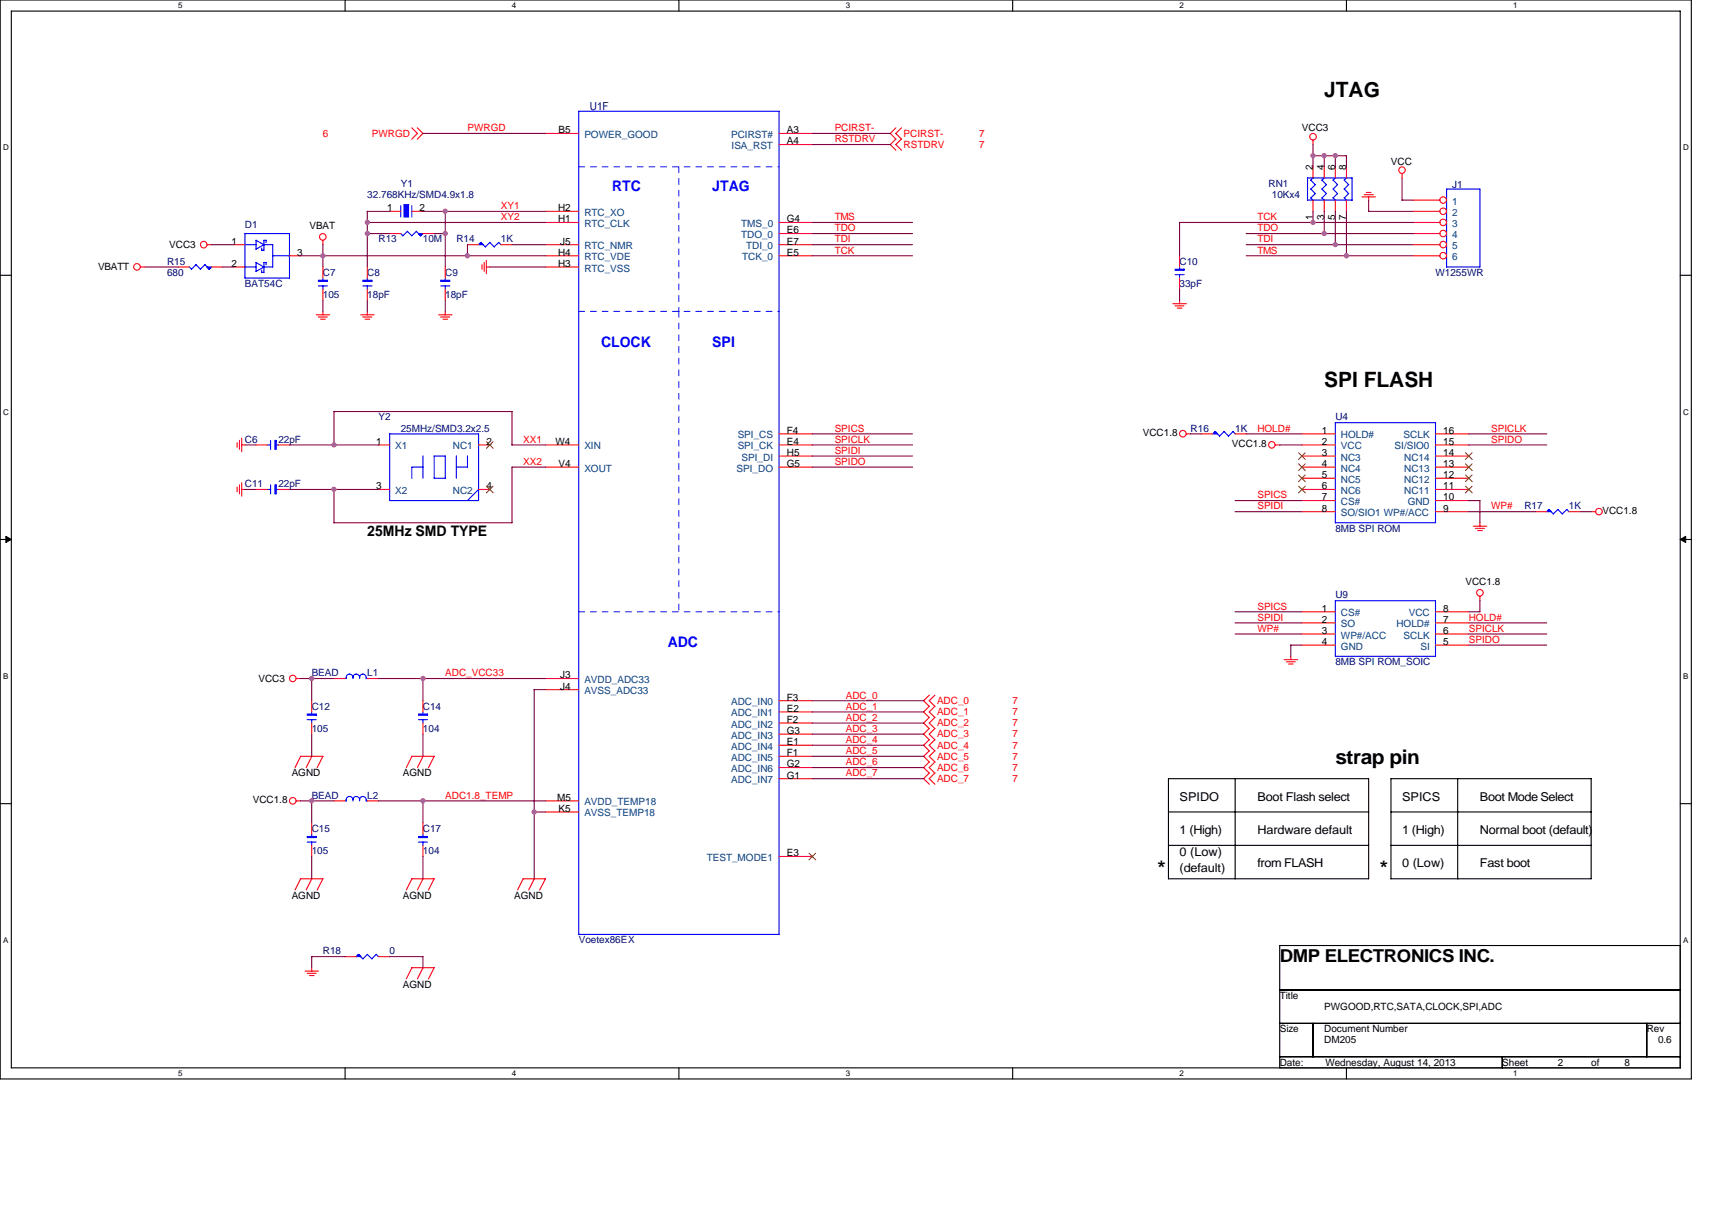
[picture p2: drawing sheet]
<svg xmlns="http://www.w3.org/2000/svg" width="297mm" height="210mm" viewBox="0 0 297 210" stroke-linecap="round" stroke-linejoin="round" font-family="sans-serif">
<path d="M0 0h293.5v187.2h-293.5zM2 1.9h289.5v183.4h-289.5z" fill="none" stroke="#000" stroke-width=".19"/>
<g fill="#fff">
<path d="M30.9 .2h.8v1.6h-.8z"/>
<path d="M30.9 185.5h.8v1.6h-.8z"/>
</g>
<path d="M59.9 0v1.9M59.9 185.3v1.9" fill="none" stroke="#000" stroke-width=".19"/>
<g fill="#fff">
<path d="M88.8 .2h.8v1.6h-.8z"/>
<path d="M88.8 185.5h.8v1.6h-.8z"/>
</g>
<path d="M117.8 0v1.9M117.8 185.3v1.9" fill="none" stroke="#000" stroke-width=".19"/>
<g fill="#fff">
<path d="M146.7 .2h.8v1.6h-.8z"/>
<path d="M146.7 185.5h.8v1.6h-.8z"/>
</g>
<path d="M175.7 0v1.9M175.7 185.3v1.9" fill="none" stroke="#000" stroke-width=".19"/>
<g fill="#fff">
<path d="M204.7 .2h.7v1.6h-.7z"/>
<path d="M204.7 185.5h.7v1.6h-.7z"/>
</g>
<path d="M233.6 0v1.9M233.6 185.3v1.9" fill="none" stroke="#000" stroke-width=".19"/>
<g fill="#fff">
<path d="M262.6 .2h.7v1.6h-.7z"/>
<path d="M262.6 185.5h.7v1.6h-.7z"/>
<path d="M.5 24.8h1v1.6h-1z"/>
<path d="M292 24.8h1v1.6h-1z"/>
<path d="M.5 70.7h1v1.5h-1z"/>
<path d="M292 70.7h1v1.5h-1z"/>
</g>
<path d="M0 47.8h2M291.5 47.8h2" fill="none" stroke="#000" stroke-width=".19"/>
<g fill="#fff">
<path d="M.5 116.5h.9v1.6h-.9z"/>
<path d="M292 116.5h.9v1.6h-.9z"/>
</g>
<path d="M0 93.6h2M291.5 93.6h2" fill="none" stroke="#000" stroke-width=".19"/>
<path d="M1 93.1l1 .5-1 .5zM291.5 93.6l1-.5v1z" fill="#000" stroke="#000" stroke-width=".17"/>
<g fill="#fff">
<path d="M.5 162.4h.9v1.5h-.9z"/>
<path d="M292 162.4h.9v1.5h-.9z"/>
</g>
<g fill="none" stroke="#000" stroke-width=".19">
<path d="M0 139.5h2M202.7 135.1h34.8v17.4h-34.8zM214.3 135.1v17.4M241.3 135.1h34.8v17.4h-34.8zM252.9 135.1v17.4M291.5 139.5h2M202.7 140.9h34.8M202.7 146.7h34.8M241.3 140.9h34.8M241.3 146.7h34.8M222 164.1h69.5v21.2h-69.5zM222 171.8h69.5"/>
<path d="M222 177.6h69.5M227.8 177.6v5.8M285.7 177.6v5.8M222 183.4h69.5M260.6 183.4v1.9"/>
</g>
<g fill="none" stroke="#f00" stroke-width=".19">
<path d="M67.6 36.7h1.9M71.4 22.2l1 1-1 1M71.5 36.7h1.9M72.4 22.2l1 1-1 1M94.6 36.7h5.8M94.6 38.6h5.8M94.6 23.2h5.8M135.2 38.6h5.7M135.2 23.2h5.7M135.2 25.1h5.7M155.4 22.2l-.9 1 .9 1M155.4 24.1l-.9 1 .9 1"/>
<path d="M156.4 22.2l-1 1 1 1M156.4 24.1l-1 1 1 1M227.8 24.3v.8M227.8 29v1.9M227.8 34.7v2M229.8 29v1.9M229.8 34.7v2M231.7 29v1.9M231.7 34.7v2M233.6 29v1.9M233.6 34.7v2M236.3 34.2h2.3"/>
<path d="M236.7 33.8h1.6M237.1 33.4h.8M237.5 34.1v.6M243.3 30.1v.8M245.2 36.7h4.6M245.2 38.6h4.6M245.2 34.7h4.6M24.4 46.3h.7M30.9 46.3h1.9M35.9 42.5h.8M36.7 46.3h1.9M40.6 42.5h1.9"/>
<path d="M40.6 46.3h1.9M50.2 44.4h2M54.9 54.6h2.3M55.2 55h1.6M55.6 55.4h.8M56 41.7v.8M56 46.3v2M56 50.2v1.9M56 54v.7M62.6 54.6h2.3M62.9 55h1.6M63.3 55.4h.9"/>
<path d="M63.7 46.3v2M63.7 50.2v1.9M63.7 54v.7M67.6 40.5h1.9M73.4 40.5h1.9M76.1 54.6h2.3M76.5 55h1.5M76.9 55.4h.8M77.3 46.3v2M77.3 50.2v1.9M77.3 54v.7M81.1 42.5h1.9"/>
<path d="M83.6 45.9v.8M84 45.5v1.6M84.4 46.3h.6M84.4 45.2v2.3M86.9 42.5h1.9M94.6 42.5h5.8M94.6 46.3h5.8M94.6 44.4h5.8M135.2 42.5h5.7M135.2 40.5h5.7M135.2 44.4h5.7M203.5 52.7h2.3"/>
<path d="M203.9 53.1h1.5M204.3 53.5h.8M204.7 44.4v1.9M204.7 48.3v1.9M204.7 52.1v.6M245.2 42.5h4.6M245.2 40.5h4.6M245.2 44.4h4.6M41.1 76.8v.8M41.5 76.4v1.6M41.9 77.2h.6M41.9 76.1v2.3"/>
<path d="M44.4 77.2h2M48.3 77.2h1.9M65.7 77.2h1.9M83 77.2h2M94.6 77.2h5.8M135.2 77.2h5.7M135.2 75.3h5.7M135.2 79.1h5.7M205.8 75.3h.8M208.5 75.3h2M214.3 75.3h1.9M221.3 77.2h.8"/>
<path d="M225.9 77.2h5.8M225.9 75.3h5.8M225.9 79.1h5.8M249.1 77.2h5.7M249.1 75.3h5.7M249.1 79.1h5.7M41.1 84.5v.8M41.5 84.1v1.6M41.9 84.9h.6M41.9 83.8v2.3M44.4 84.9h2M48.3 84.9h1.9"/>
<path d="M65.7 84.9h1.9M83 84.9h2M94.6 81.1h5.8M135.2 81.1h5.7M225.9 84.9h5.8M225.9 88.8h5.8M225.9 81.1h5.8M225.9 83h5.8M225.9 86.9h5.8M249.1 84.9h5.7M249.1 88.8h5.7M249.1 81.1h5.7"/>
<path d="M249.1 83h5.7M249.1 86.9h5.7M255.6 91.3h2.4M256 91.7h1.6M256.4 92.1h.8M256.8 90.7v.6M266.4 88.8h2M272.2 88.8h1.9M276.1 88.8h.8M51.4 117.8h.8M58 117.8h1.9M63.7 117.8h2"/>
<path d="M94.6 117.8h5.8M94.6 119.7h5.8M222.8 114.5h2.3M223.2 114.9h1.5M223.6 115.2h.8M224 113.9v.6M225.9 106.2h5.8M225.9 108.1h5.8M225.9 110h5.8M225.9 112h5.8M249.1 106.2h5.7M249.1 108.1h5.7"/>
<path d="M249.1 110h5.7M249.1 112h5.7M256.8 103.5v.8M51.4 139h.8M52.2 131.3h3.8l-1 1.9M52.2 131.2l-1 2M54.1 121.6v1.9M54.1 125.5v1.9M54.1 131.2l-1 2M58 139h1.9M63.7 139h2M71.5 131.3h3.9l-1.1 1.9"/>
<path d="M71.5 131.2l-1 2M73.4 121.6v1.9M73.4 125.5v1.9M73.4 131.2l-1 2M94.6 139h5.8M135.2 131.3h5.7M135.2 121.6h5.7M135.2 123.5h5.7M135.2 125.5h5.7M135.2 127.4h5.7M135.2 129.3h5.7M135.2 133.2h5.7"/>
<path d="M135.2 135.1h5.7M161.2 120.6l-1 1 1 1M161.2 122.6l-1 .9 1 1M161.2 124.5l-1 1 1 .9M161.2 126.4l-1 1 1 1M161.2 128.4l-1 .9 1 1-1 1 1 .9M161.2 132.2l-1 1 1 1M161.2 134.1l-1 1 1 1M162.2 120.6l-1 1 1 1M162.2 122.6l-1 .9 1 1M162.2 124.5l-1 1 1 .9M162.2 126.4l-1 1 1 1"/>
<path d="M162.2 128.4l-1 .9 1 1-1 1 1 .9M162.2 132.2l-1 1 1 1M162.2 134.1l-1 1 1 1M52.2 152.5h3.8l-1 2M52.2 152.5l-1 1.9M54.1 142.9v1.9M54.1 146.7v1.9M54.1 152.5l-1 1.9M71.5 152.5h3.9l-1.1 2M71.5 152.5l-1 1.9M73.4 142.9v1.9M73.4 146.7v1.9"/>
<path d="M73.4 152.5l-1 1.9M90.8 152.5h3.9l-1.1 2M90.8 152.5l-1 1.9M92.7 152.5l-1 1.9M94.6 140.9h5.8M135.2 148.6h5.7M52.9 168.5h2.4M53.3 168.9h1.6M53.7 169.3h.8M54.1 167.9v.7M59.9 166h1.9M65.7 166h1.9"/>
<path d="M71.5 167.9h3.9l-1.1 2M71.5 167.9l-1 2M73.4 167.9l-1 2"/>
<circle cx="227.8" cy="23.7" r=".57"/>
<circle cx="243.2" cy="29.5" r=".57"/>
<circle cx="250.4" cy="34.7" r=".57"/>
<circle cx="250.4" cy="36.7" r=".57"/>
<circle cx="250.4" cy="38.6" r=".57"/>
<circle cx="23.8" cy="46.3" r=".57"/>
<circle cx="35.3" cy="42.5" r=".57"/>
<circle cx="56" cy="41.1" r=".57"/>
<circle cx="250.4" cy="44.4" r=".57"/>
<circle cx="250.4" cy="42.4" r=".57"/>
<circle cx="250.4" cy="40.5" r=".57"/>
<circle cx="205.2" cy="75.3" r=".57"/>
<circle cx="220.7" cy="77.2" r=".57"/>
<circle cx="277.4" cy="88.8" r=".57"/>
<circle cx="50.8" cy="117.7" r=".57"/>
<circle cx="256.8" cy="102.9" r=".57"/>
<circle cx="50.8" cy="139" r=".57"/>
</g>
<g fill="none" stroke="#00f" stroke-width=".19">
<path d="M100.4 19.3h34.8v142.9h-34.8zM69.5 35.7v2M71.5 35.7v2M226.9 30.9v3.8h7.7M226.9 30.9h7.7M227.4 31.2l.8 .8M227.8 30.9l-.4 .4M228.2 32l-.8 .8 .8 .8M228.2 33.6l-.8 .8 .4 .3M229.3 32.8l.8 .8-.7 .8M229.3 31.2l.8 .8M229.3 34.3l.5 .4"/>
<path d="M229.8 30.9l-.4 .4M230.2 32l-.8 .8M231.3 32.8l.8 .8M231.3 31.2l.8 .8M231.3 34.3l.4 .4M231.7 30.9l-.4 .4M232.1 32l-.8 .8M232.1 33.6l-.8 .8M233.2 32.8l.8 .8-.8 .8M233.2 31.2l.8 .8M233.2 34.3l.4 .4M233.6 30.9l-.4 .4"/>
<path d="M234 32l-.8 .8M234.6 30.9v3.9M251 32.8h5.8v13.5h-5.8zM34 45.9l.8 .8M34 45.9l-.8 .8-.4-.4M35.5 45.9l.8 .8 .4-.4M35.6 45.9l-.8 .8M42.5 46.3h1.9M42.5 42.5h1.9M42.5 40.5h7.7v7.8h-7.7zM45.4 43.4h.4M45.4 47.3h.4"/>
<path d="M45.4 43v.4M45.4 46.9v.4M45.8 42.5l-1.4-.8v1.6l1.4-.8h1.5v3.8h-1.5l-1.4 .8v-1.6l1.4 .9M46.2 41.7v.4M46.2 45.6v.4M46.2 41.7h-.4v1.8M46.2 45.6h-.4v1.7M47.3 44.4h2.9M55.2 49.6h1.6M56 48.2v.4M56 49.6v.6M63 49.6h1.5"/>
<path d="M63.7 48.2v.4M63.7 49.6v.6M69.5 40.5l.4 .4M70.7 40.1l.8 .8M70.7 40.2l-.8 .7M72.2 40.1l.8 .8M72.2 40.2l-.8 .7M73.4 40.5l-.4 .4M76.5 49.6h1.5M77.3 48.2v.4M77.3 49.6v.6M83 42.5l.5-.4 .7 .8"/>
<path d="M85 42.1l.8 .8 .7-.8 .4 .4M85 42.1l-.8 .7M203.9 47.7h1.5M204.7 46.3v.4M204.7 47.6v.7M46.4 77.2h.6M46.9 76.4v1.6M47.9 77.2h.4M67.6 75.3h15.4v11.6h-15.4zM73.4 79.1v3.9M75.3 79.1h2v3.9h-2zM79.2 79.1v3.9"/>
<path d="M81.1 79.1v2h-1.9M210.5 75.3l.4-.4 .7 .8M212.4 74.9l.8 .8 .7-.8 .4 .4M212.4 74.9l-.8 .8M231.7 73.3h17.4v17.4h-17.4zM46.4 84.9h.6M46.9 84.2v1.5M47.9 84.9h.4M73.4 81.1h-1.9v1.9M83.1 84.9l-2 2M268.4 88.8l.4-.4 .7 .8M270.3 88.4l-.8 .8"/>
<path d="M271.8 88.4l.4 .4M271.9 88.4l-.8 .8-.8-.8M61.2 117.5a.58 .58 0 0 1 .6-.5 .58 .58 0 0 1 .6 .5M61.2 117.5a.6 .6 0 0 0-.7-.5 .6 .6 0 0 0-.4 .8h-.2M61.2 117.6v.2M62.4 117.5a.59 .59 0 0 1 .7-.5 .59 .59 0 0 1 .4 .8h.3M62.4 117.5v.3M231.7 104.2h17.4v9.7h-17.4zM53.3 124.9h1.6M54.1 123.5v.4M54.1 124.9v.6M59.9 139h.2"/>
<path d="M60.1 138.8a.58 .58 0 0 1 .5-.6 .58 .58 0 0 1 .6 .6 .58 .58 0 0 1 .6-.6 .58 .58 0 0 1 .6 .6M60.1 138.8v.2M61.2 138.8v.2M62.4 138.8a.57 .57 0 0 1 .6-.6 .57 .57 0 0 1 .5 .6M62.4 138.8v.2M63.5 138.8v.2M63.5 139h.3M72.6 124.9h1.6M73.4 123.5v.4M73.4 124.9v.6M53.3 146.1h1.6M54.1 144.8v.4"/>
<path d="M54.1 146.1v.6M72.6 146.1h1.6M73.4 144.8v.4M73.4 146.1v.6M61.8 166l.4-.4 .8 .8M63.7 165.6l.8 .8M63.8 165.6l-.8 .8M65.7 166l-.4-.4-.8 .8"/>
</g>
<g fill="#00f" stroke="#00f" stroke-width=".19">
<path d="M53.3 123.9v.2h1.6v-.2z" fill-rule="evenodd"/>
<path d="M72.6 40.5h.8l-.4 .4z" fill-rule="evenodd"/>
<path d="M76.5 48.6v.2h1.5v-.2z" fill-rule="evenodd"/>
<path d="M72.6 145.2v.2h1.6v-.2z" fill-rule="evenodd"/>
<path d="M210.8 74.9l.4 .4h-.7l.3-.4 .4 .4z" fill-rule="evenodd"/>
<path d="M63 48.6v.2h1.5v-.2z" fill-rule="evenodd"/>
<path d="M70.1 35.5v2.1h.8v-2.1z" fill-rule="evenodd"/>
<path d="M72.6 123.9v.2h1.6v-.2z" fill-rule="evenodd"/>
<path d="M83 42.5l.4-.4 .4 .4-.4-.4 .4 .4z" fill-rule="evenodd"/>
<path d="M55.2 48.6v.2h1.6v-.2z" fill-rule="evenodd"/>
<path d="M47.7 76.4v1.6h.2v-1.6z" fill-rule="evenodd"/>
<path d="M61.8 166l.4-.4 .4 .4-.4-.4 .4 .4z" fill-rule="evenodd"/>
<path d="M47.7 84.2v1.5h.2v-1.5z" fill-rule="evenodd"/>
<path d="M203.9 46.7v.2h1.5v-.2z" fill-rule="evenodd"/>
<path d="M35.9 46.3h.8l-.4 .4z" fill-rule="evenodd"/>
<path d="M53.3 145.2v.2h1.6v-.2z" fill-rule="evenodd"/>
<path d="M268.4 88.8l.3-.4 .4 .4-.4-.4 .4 .4z" fill-rule="evenodd"/>
</g>
<g fill="none" stroke="#804000" stroke-width=".17">
<path d="M84.4 76.6l1.2 1.2M85.6 76.6l-1.2 1.2M225.3 78.6l1.2 1.1M226.5 78.6l-1.2 1.1M254.3 78.6l1.1 1.1M255.4 78.6l-1.1 1.1M84.4 84.4l1.2 1.1M85.6 84.4l-1.2 1.1M225.3 80.5l1.2 1.2M225.3 82.4l1.2 1.2M225.3 84.4l1.2 1.1M226.5 80.5l-1.2 1.2"/>
<path d="M226.5 82.4l-1.2 1.2M226.5 84.4l-1.2 1.1M254.3 84.4l1.1 1.1M254.3 82.4l1.1 1.2M254.3 80.5l1.1 1.2M255.4 84.4l-1.1 1.1M255.4 82.4l-1.1 1.2M255.4 80.5l-1.1 1.2M140.4 148.1l1.1 1.1M141.5 148.1l-1.1 1.1"/>
</g>
<path d="M100.4 29h34.8M117.8 29v25.1M100.4 54h34.8M117.8 54v52.2M100.4 106.2h34.8" fill="none" stroke="#00f" stroke-width=".17" stroke-dasharray="1 1 1 1 1 1 1 1"/>
<g fill="none" stroke="#800040" stroke-width=".19">
<path d="M63.7 38.6h30.9M63.7 36.7h3.9M63.7 36.7v9.6M73.4 23.2h21.2M73.4 36.7h21.2M77.3 36.7v9.6M140.9 23.2h13.6M140.9 38.6h17.4M140.9 25.1h13.6M227.8 27h5.8v2M227.8 25.1v3.9M227.8 36.7v1.9"/>
<path d="M229.8 27v2M229.8 36.7v3.8M231.7 27v2M231.7 36.7v5.8M233.6 36.7v7.7M237.4 36.7h7.8M237.5 34.7v2M243.3 30.9v3.8h1.9M245.2 38.6h-40.5v5.8M25.1 46.3h5.8M36.7 42.5h3.9M38.6 46.3h2"/>
<path d="M52.1 44.4h42.6M56 42.4v3.9M56 52.1v1.9M63.7 40.5h3.9M63.7 52.1v1.9M75.3 40.5h2M77.3 52.1v1.9M81.1 42.4v2M85 46.3h9.6M88.8 42.5h5.8M140.9 44.4h17.4M140.9 42.5h17.4"/>
<path d="M140.9 40.5h17.4M204.7 50.2v1.9M216.2 44.4h29M216.2 42.5h29M216.2 40.5h29M42.5 77.2h1.9M50.2 77.2h15.5M58 77.2l-.1-5.8h30.9v5.8M88.8 77.2h5.8M140.9 75.3h17.4M140.9 77.2h17.4M140.9 79.1h17.4"/>
<path d="M206.6 75.3h1.9M216.2 75.3h9.7M222 77.2h3.9M254.8 75.3h13.6M254.8 77.2h13.6M42.5 84.9h1.9M50.2 84.9h15.5M88.8 81v9.7h-30.9l.1-5.8M88.8 81.1h5.9M140.9 81.1h17.4M214.3 88.8h11.6M214.3 86.9h11.6"/>
<path d="M254.8 88.8h11.6M254.8 86.9h2M256.8 86.8v3.9M274.1 88.8h2M52.1 117.8h5.9M54.1 117.7v3.9M65.7 117.8h28.9M73.4 117.7v3.9M92.7 119.7h1.9M92.7 119.7v32.8M214.3 106.2h11.6M214.3 110h11.6"/>
<path d="M214.3 108.1h11.6M223.9 112h2M224 111.9v2M254.8 112h13.6M254.8 110h13.6M254.8 108.1h13.6M256.8 104.2v2h-2M52.1 139h5.9M54.1 127.4v3.9M54.1 139v3.9M65.7 139h28.9M73.4 127.4v3.9"/>
<path d="M73.4 139v3.9M140.9 123.5h19.3M140.9 127.4h19.3M140.9 121.6h19.3M140.9 125.5h19.3M140.9 131.3h19.3M140.9 135.1h19.3M140.9 129.3h19.3M140.9 133.2h19.3M54.1 148.6v3.9M73.4 148.6v3.9M92.7 140.9h1.9"/>
<path d="M59.9 166h-5.8v1.9M67.6 166h5.8v1.9"/>
</g>
<g fill="#f0f" stroke="#f0f" stroke-width=".19">
<circle cx="233.6" cy="44.4" r=".38"/>
<circle cx="227.8" cy="38.6" r=".38"/>
<circle cx="229.7" cy="40.5" r=".38"/>
<circle cx="227.8" cy="27" r=".38"/>
<circle cx="231.7" cy="27" r=".38"/>
<circle cx="229.7" cy="27" r=".38"/>
<circle cx="231.7" cy="42.4" r=".38"/>
<circle cx="92.7" cy="140.9" r=".38"/>
<circle cx="54.1" cy="117.7" r=".38"/>
<circle cx="73.4" cy="117.7" r=".38"/>
<circle cx="54.1" cy="139" r=".38"/>
<circle cx="73.4" cy="139" r=".38"/>
<circle cx="63.7" cy="40.5" r=".38"/>
<circle cx="77.2" cy="40.5" r=".38"/>
<circle cx="81.1" cy="44.4" r=".38"/>
<circle cx="56" cy="44.4" r=".38"/>
<circle cx="77.2" cy="36.7" r=".38"/>
<circle cx="63.7" cy="38.6" r=".38"/>
<circle cx="57.9" cy="84.9" r=".38"/>
<circle cx="57.9" cy="77.2" r=".38"/>
</g>
<g font-size="3.7">
<text x="229.8" y="16.9">JTAG</text>
<text x="229.8" y="67.1">SPI FLASH</text>
</g>
<g font-size="3.5">
<text x="231.7" y="132.5">strap pin</text>
<text x="200.8" y="151.8">*</text>
<text x="239.4" y="151.8">*</text>
</g>
<text font-size="3.1" x="222" y="166.9">DMP ELECTRONICS INC.</text>
<g font-size="2.5" fill="#00f">
<text x="106.2" y="33.2">RTC</text>
<text x="123.6" y="33.2">JTAG</text>
<text x="104.3" y="60.2">CLOCK</text>
<text x="123.6" y="60.2">SPI</text>
<text x="115.9" y="112.4">ADC</text>
</g>
<text font-size="2.5" x="63.7" y="93">25MHz SMD TYPE</text>
<g font-size="2.1">
<text x="204.7" y="139">SPIDO</text>
<text x="218.2" y="139">Boot Flash select</text>
<text x="243.3" y="139">SPICS</text>
<text x="256.8" y="139">Boot Mode Select</text>
<text x="204.7" y="144.8">1 (High)</text>
<text x="204.7" y="148.6">0 (Low)</text>
<text x="218.2" y="144.8">Hardware default</text>
<text x="243.3" y="144.8">1 (High)</text>
<text x="256.8" y="144.8">Normal boot (default)</text>
<text x="204.7" y="151.3">(default)</text>
<text x="218.2" y="150.5">from FLASH</text>
<text x="243.3" y="150.5">0 (Low)</text>
<text x="256.8" y="150.5">Fast boot</text>
</g>
<text font-size="1.9" fill="#000080" x="102.3" y="19.1">U1F</text>
<g font-size="1.7" fill="#f00">
<text x="56" y="23.7">6</text>
<text x="64.5" y="23.7">PWRGD</text>
<text x="81.1" y="22.8">PWRGD</text>
<text x="144.8" y="22.8">PCIRST-</text>
<text x="156.8" y="23.7">PCIRST-</text>
<text x="169.9" y="23.7">7</text>
<text x="144.8" y="24.7">RSTDRV</text>
<text x="156.8" y="25.7">RSTDRV</text>
<text x="169.9" y="25.7">7</text>
<text x="86.9" y="36.3">XY1</text>
<text x="86.9" y="38.2">XY2</text>
<text x="144.8" y="38.2">TMS</text>
<text x="144.8" y="40.2">TDO</text>
<text x="218.2" y="40.2">TDO</text>
<text x="218.2" y="38.2">TCK</text>
<text x="144.8" y="42.1">TDI</text>
<text x="144.8" y="44">TCK</text>
<text x="218.2" y="42.1">TDI</text>
<text x="218.2" y="44">TMS</text>
<text x="90.8" y="76.8">XX1</text>
<text x="144.8" y="76.8">SPICLK</text>
<text x="144.8" y="74.9">SPICS</text>
<text x="218.2" y="74.9">HOLD#</text>
<text x="258.7" y="74.9">SPICLK</text>
<text x="258.7" y="76.8">SPIDO</text>
<text x="90.8" y="80.7">XX2</text>
<text x="144.8" y="78.8">SPIDI</text>
<text x="144.8" y="80.7">SPIDO</text>
<text x="218.2" y="88.4">SPIDI</text>
<text x="218.2" y="86.5">SPICS</text>
<text x="258.7" y="88.4">WP#</text>
<text x="218.2" y="105.8">SPICS</text>
<text x="218.2" y="107.7">SPIDI</text>
<text x="254.8" y="107.7">HOLD#</text>
<text x="218.2" y="109.6">WP#</text>
<text x="254.8" y="111.6">SPIDO</text>
<text x="254.8" y="109.6">SPICLK</text>
<text x="77.3" y="117.4">ADC_VCC33</text>
<text x="146.7" y="123.1">ADC_1</text>
<text x="146.7" y="121.2">ADC_0</text>
<text x="146.7" y="125.1">ADC_2</text>
<text x="162.6" y="122.2">ADC_0</text>
<text x="162.6" y="124.1">ADC_1</text>
<text x="175.7" y="122.2">7</text>
<text x="175.7" y="124.1">7</text>
<text x="146.7" y="127">ADC_3</text>
<text x="146.7" y="130.9">ADC_5</text>
<text x="146.7" y="128.9">ADC_4</text>
<text x="162.6" y="126">ADC_2</text>
<text x="162.6" y="128">ADC_3</text>
<text x="162.6" y="129.9">ADC_4</text>
<text x="162.6" y="131.8">ADC_5</text>
<text x="175.7" y="126">7</text>
<text x="175.7" y="128">7</text>
<text x="175.7" y="129.9">7</text>
<text x="175.7" y="131.8">7</text>
<text x="146.7" y="134.7">ADC_7</text>
<text x="146.7" y="132.8">ADC_6</text>
<text x="162.6" y="133.8">ADC_6</text>
<text x="162.6" y="135.7">ADC_7</text>
<text x="175.7" y="133.8">7</text>
<text x="175.7" y="135.7">7</text>
<text x="77.3" y="138.6">ADC1.8_TEMP</text>
</g>
<g font-size="1.7">
<text x="96.9" y="23.1">B5</text>
<text x="136.5" y="23.1">A3</text>
<text x="225.9" y="22.8">VCC3</text>
<text x="136.5" y="25.1">A4</text>
<text x="227.8" y="29.5" transform="rotate(-90 227.8 29.5)">2</text>
<text x="229.7" y="29.5" transform="rotate(-90 229.7 29.5)">4</text>
<text x="231.7" y="29.5" transform="rotate(-90 231.7 29.5)">6</text>
<text x="233.6" y="29.5" transform="rotate(-90 233.6 29.5)">8</text>
<text x="241.3" y="28.6">VCC</text>
<text x="53.7" y="39.8">VBAT</text>
<text x="67.2" y="36.7">1</text>
<text x="72.8" y="36.7">2</text>
<text x="96.8" y="36.7">H2</text>
<text x="96.8" y="38.6">H1</text>
<text x="136.5" y="38.6">G4</text>
<text x="136.5" y="40.5">E6</text>
<text x="227.8" y="38.1" transform="rotate(-90 227.8 38.1)">1</text>
<text x="229.7" y="38.1" transform="rotate(-90 229.7 38.1)">3</text>
<text x="231.7" y="38.1" transform="rotate(-90 231.7 38.1)">5</text>
<text x="233.6" y="38.1" transform="rotate(-90 233.6 38.1)">7</text>
<text x="17" y="46.9">VBATT</text>
<text x="29.4" y="43.1">VCC3</text>
<text x="40.2" y="42.4">1</text>
<text x="40.2" y="46.3">2</text>
<text x="51.6" y="44.4">3</text>
<text x="96.8" y="44.4">H4</text>
<text x="96.8" y="46.3">H3</text>
<text x="97.2" y="42.4">J5</text>
<text x="136.5" y="42.4">E7</text>
<text x="136.5" y="44.4">E5</text>
<text x="65.3" y="77.2">1</text>
<text x="84.4" y="77.2">2</text>
<text x="96.4" y="77.2">W4</text>
<text x="136.5" y="75.3">F4</text>
<text x="136.5" y="77.2">E4</text>
<text x="198.3" y="75.7">VCC1.8</text>
<text x="213.7" y="77.6">VCC1.8</text>
<text x="229.4" y="75.3">1</text>
<text x="229.4" y="77.2">2</text>
<text x="250.4" y="77.2">15</text>
<text x="250.4" y="75.3">16</text>
<text x="96.9" y="81">V4</text>
<text x="136.5" y="79.1">H5</text>
<text x="136.5" y="81">G5</text>
<text x="229.4" y="79.1">3</text>
<text x="229.4" y="81">4</text>
<text x="229.4" y="83">5</text>
<text x="250.4" y="83">12</text>
<text x="250.4" y="81">13</text>
<text x="250.4" y="79.1">14</text>
<text x="65.3" y="84.9">3</text>
<text x="84.4" y="84.9">4</text>
<text x="229.4" y="84.9">6</text>
<text x="229.4" y="86.8">7</text>
<text x="229.4" y="88.8">8</text>
<text x="250.4" y="88.8">9</text>
<text x="250.4" y="86.8">10</text>
<text x="250.4" y="84.9">11</text>
<text x="278" y="89.2">VCC1.8</text>
<text x="254.3" y="101.5">VCC1.8</text>
<text x="229.4" y="106.2">1</text>
<text x="250.4" y="106.2">8</text>
<text x="229.4" y="108.1">2</text>
<text x="229.4" y="110">3</text>
<text x="229.4" y="111.9">4</text>
<text x="250.4" y="111.9">5</text>
<text x="250.4" y="110">6</text>
<text x="250.4" y="108.1">7</text>
<text x="44.8" y="118.3">VCC3</text>
<text x="97.2" y="117.7">J3</text>
<text x="97.2" y="119.7">J4</text>
<text x="136.5" y="121.6">F3</text>
<text x="136.5" y="123.5">E2</text>
<text x="136.5" y="125.5">F2</text>
<text x="136.5" y="127.4">G3</text>
<text x="136.5" y="129.3">E1</text>
<text x="136.5" y="131.2">F1</text>
<text x="50.6" y="134.7">AGND</text>
<text x="69.9" y="134.7">AGND</text>
<text x="136.5" y="133.2">G2</text>
<text x="136.5" y="135.1">G1</text>
<text x="43.9" y="139.4">VCC1.8</text>
<text x="96.7" y="139">M5</text>
<text x="96.9" y="140.9">K5</text>
<text x="136.5" y="148.6">E3</text>
<text x="50.6" y="156">AGND</text>
<text x="69.9" y="156">AGND</text>
<text x="89.2" y="156">AGND</text>
<text x="69.9" y="171.4">AGND</text>
<text x="222" y="173.4">Title</text>
<text x="222" y="179.1">Size</text>
<text x="229.8" y="175.3">PWGOOD,RTC,SATA,CLOCK,SPI,ADC</text>
<text x="229.8" y="179.1">Document Number</text>
<text x="285.7" y="179.1">Rev</text>
<text x="222" y="184.9">Date:</text>
<text x="229.8" y="181.1">DM205</text>
<text x="230" y="184.9">Wednesday, August 14, 2013</text>
<text x="260.6" y="184.9">Sheet</text>
<text x="270.3" y="184.9">2</text>
<text x="276.1" y="184.9">of</text>
<text x="281.9" y="184.9">8</text>
<text x="287.7" y="181.1">0.6</text>
</g>
<g font-size="1.7" fill="#004080">
<text x="101.4" y="23.9">POWER_GOOD</text>
<text x="126.8" y="23.9">PCIRST#</text>
<text x="126.9" y="25.9">ISA_RST</text>
<text x="252" y="35.5">1</text>
<text x="101.4" y="37.5">RTC_XO</text>
<text x="101.4" y="39.4">RTC_CLK</text>
<text x="128.6" y="41.3">TDO_0</text>
<text x="128.6" y="39.4">TMS_0</text>
<text x="252" y="37.5">2</text>
<text x="252" y="39.4">3</text>
<text x="252" y="41.3">4</text>
<text x="101.4" y="43.2">RTC_NMR</text>
<text x="101.4" y="45.2">RTC_VDE</text>
<text x="101.4" y="47.1">RTC_VSS</text>
<text x="128.8" y="45.2">TCK_0</text>
<text x="129.5" y="43.2">TDI_0</text>
<text x="252" y="43.2">5</text>
<text x="252" y="45.2">6</text>
<text x="68.6" y="78">X1</text>
<text x="78.6" y="78">NC1</text>
<text x="101.4" y="78">XIN</text>
<text x="128" y="76.1">SPI_CS</text>
<text x="128" y="78">SPI_CK</text>
<text x="232.7" y="76.1">HOLD#</text>
<text x="232.7" y="78">VCC</text>
<text x="242" y="78">SI/SIO0</text>
<text x="243.5" y="76.1">SCLK</text>
<text x="101.4" y="81.9">XOUT</text>
<text x="127.8" y="81.9">SPI_DO</text>
<text x="128.7" y="79.9">SPI_DI</text>
<text x="232.7" y="79.9">NC3</text>
<text x="232.7" y="81.9">NC4</text>
<text x="232.7" y="83.8">NC5</text>
<text x="243.6" y="83.8">NC12</text>
<text x="243.6" y="81.9">NC13</text>
<text x="243.6" y="79.9">NC14</text>
<text x="68.6" y="85.7">X2</text>
<text x="78.6" y="85.7">NC2</text>
<text x="232.7" y="85.7">NC6</text>
<text x="232.7" y="87.7">CS#</text>
<text x="232.7" y="89.6">SO/SIO1 WP#/ACC</text>
<text x="243.6" y="85.7">NC11</text>
<text x="244.2" y="87.7">GND</text>
<text x="232.7" y="107">CS#</text>
<text x="244.4" y="107">VCC</text>
<text x="232.7" y="108.9">SO</text>
<text x="232.7" y="110.8">WP#/ACC</text>
<text x="232.7" y="112.7">GND</text>
<text x="242.3" y="108.9">HOLD#</text>
<text x="243.5" y="110.8">SCLK</text>
<text x="246.4" y="112.7">SI</text>
<text x="101.4" y="118.5">AVDD_ADC33</text>
<text x="101.4" y="120.5">AVSS_ADC33</text>
<text x="126.8" y="122.4">ADC_IN0</text>
<text x="126.8" y="124.3">ADC_IN1</text>
<text x="126.8" y="126.3">ADC_IN2</text>
<text x="126.8" y="128.2">ADC_IN3</text>
<text x="126.8" y="130.1">ADC_IN4</text>
<text x="126.8" y="132">ADC_IN5</text>
<text x="126.8" y="134">ADC_IN6</text>
<text x="126.8" y="135.9">ADC_IN7</text>
<text x="101.4" y="139.8">AVDD_TEMP18</text>
<text x="101.4" y="141.7">AVSS_TEMP18</text>
<text x="122.6" y="149.4">TEST_MODE1</text>
</g>
<g font-size="1.7" fill="#000080">
<text x="63.7" y="34.4">32.768KHz/SMD4.9x1.8</text>
<text x="69.5" y="32.4">Y1</text>
<text x="220.1" y="32.4">RN1</text>
<text x="220.7" y="34.4">10Kx4</text>
<text x="251.9" y="32.6">J1</text>
<text x="42.5" y="39.6">D1</text>
<text x="29" y="45.9">R15</text>
<text x="29" y="47.9">680</text>
<text x="56" y="47.9">C7</text>
<text x="63.7" y="47.9">C8</text>
<text x="65.7" y="42.1">R13</text>
<text x="73.4" y="42.1">10M</text>
<text x="77.3" y="47.9">C9</text>
<text x="79.2" y="42.1">R14</text>
<text x="86.9" y="42.1">1K</text>
<text x="204.7" y="45.9">C10</text>
<text x="249.1" y="47.9">W1255WR</text>
<text x="42.5" y="49.8">BAT54C</text>
<text x="56" y="51.7">105</text>
<text x="63.7" y="51.7">18pF</text>
<text x="77.3" y="51.7">18pF</text>
<text x="204.7" y="49.8">33pF</text>
<text x="42.5" y="76.8">C6</text>
<text x="48.3" y="76.8">22pF</text>
<text x="65.7" y="73">Y2</text>
<text x="69.5" y="74.9">25MHz/SMD3.2x2.5</text>
<text x="206.6" y="74.9">R16</text>
<text x="214.3" y="74.9">1K</text>
<text x="231.7" y="73">U4</text>
<text x="42.5" y="84.5">C11</text>
<text x="48.3" y="84.5">22pF</text>
<text x="264.5" y="88.4">R17</text>
<text x="272.2" y="88.4">1K</text>
<text x="231.7" y="92.3">8MB SPI ROM</text>
<text x="231.7" y="103.8">U9</text>
<text x="54.1" y="117.4">BEAD</text>
<text x="63.7" y="117.4">L1</text>
<text x="231.7" y="115.4">8MB SPI ROM_SOIC</text>
<text x="54.1" y="123.1">C12</text>
<text x="73.4" y="123.1">C14</text>
<text x="54.1" y="127">105</text>
<text x="73.4" y="127">104</text>
<text x="54.1" y="138.6">BEAD</text>
<text x="63.7" y="138.6">L2</text>
<text x="54.1" y="144.4">C15</text>
<text x="54.1" y="148.3">105</text>
<text x="73.4" y="144.4">C17</text>
<text x="73.4" y="148.3">104</text>
<text x="56" y="165.6">R18</text>
<text x="67.6" y="165.6">0</text>
<text x="100.4" y="163.7">Voetex86EX</text>
</g>
<g font-size="1.4">
<text x="30.9" y="1.5">5</text>
<text x="88.8" y="1.5">4</text>
<text x="146.7" y="1.5">3</text>
<text x="204.7" y="1.5">2</text>
<text x="262.6" y="1.5">1</text>
<text x=".5" y="26.1">D</text>
<text x="292" y="26.1">D</text>
<text x=".5" y="71.9">C</text>
<text x="292" y="71.9">C</text>
<text x=".5" y="117.8">B</text>
<text x="292" y="117.8">B</text>
<text x=".5" y="163.6">A</text>
<text x="292" y="163.6">A</text>
<text x="30.9" y="186.8">5</text>
<text x="88.8" y="186.8">4</text>
<text x="146.7" y="186.8">3</text>
<text x="204.7" y="186.8">2</text>
<text x="262.6" y="186.8">1</text>
</g>
</svg>
